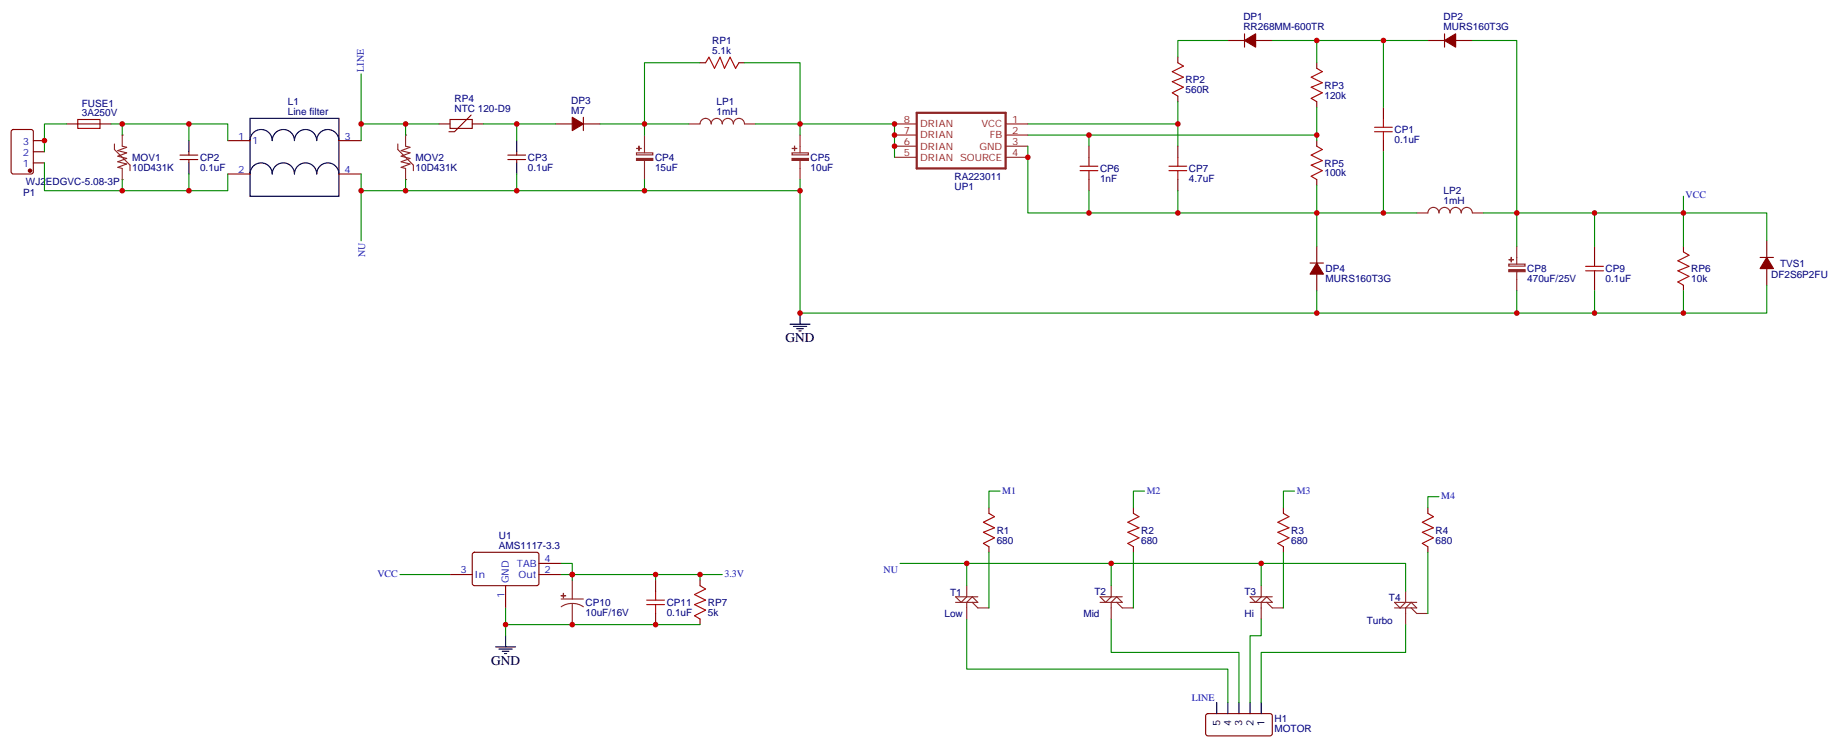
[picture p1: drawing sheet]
<svg xmlns="http://www.w3.org/2000/svg" width="584mm" height="237mm" viewBox="0 0 584 237" stroke-linecap="round" stroke-linejoin="round" font-family="sans-serif">
<g fill="none" stroke="#870000" stroke-width=".35">
<path d="M3.8 41.3l.4-.2h5.7l.6 .4 .1 13-.5 .6-5.9 .1-.6-.5-.1-12.9zM10.6 51.6h3.5M10.6 48.1h3.5M10.6 44.6h3.5M161.2 50.6h5.7M161.2 49.2h5.7M164 48.1v1.1M164 50.6v1M150.2 175.3l.4-.2 20.1 .1 .4 .6-.1 9.5-.6 .4-20-.1-.5-.6v-9.2zM171.1 178.6h7.1M142.9 182.2h7M160.5 185.7v7.1"/>
<path d="M171.1 182.2h7.1M208.1 183.9v3.6M208.1 194.5v3.5M222.2 183.9v1.8M222.2 196.3v1.7"/>
</g>
<path d="M205.3 190.3h5.7M205.3 191.7h5.7M208.1 187.5v2.8M208.1 191.7v2.8M222.2 185.7l1.8 1.1-3.5 1.7 3.5 1.8-3.5 1.4 3.5 1.8-3.5 1.7 1.7 1.1" fill="none" stroke="#a10000" stroke-width=".35"/>
<g fill="#8c2424" stroke="#8c2424" stroke-width=".35">
<path d="M178.2 188.9h1.4z"/>
<path d="M178.9 188.2v1.4z"/>
</g>
<path d="M126.3 45.6v1.8l4.9 5v1.7M128.8 42.8v3.6l1.4 .3-2.8 1.1 2.8 .7-2.8 1 2.8 .7-2.8 1.1 2.8 .7-2.8 1.1 1.4 .3v3.5M178.2 189.9h7M181.7 191.3l1.8 .3 1.7 .8M181.7 191.3l-1.9 .3-1.6 .8M181.7 183.9v6M181.7 191.3v6.7" fill="none" stroke="#8c2424" stroke-width=".35"/>
<circle cx="9.5" cy="54.1" r=".53" fill="#870000" stroke="#870000" stroke-width=".35"/>
<path d="M164 44.6v3.5M164 51.6v3.6" fill="none" stroke="#000" stroke-width=".35"/>
<g fill="#8c2424">
<circle cx="128.8" cy="42.8" r=".18"/>
<circle cx="128.8" cy="56.9" r=".18"/>
</g>
<path d="M24.7 37.9h7v2.8h-7z" fill="none" stroke="#a10000" stroke-width=".35"/>
<path d="M21.2 39.3h14.1M139.3 39.3h3.6M142.9 37.9h7v2.8h-7zM149.6 36.5l-5.3 5.3h-1.8M149.9 39.3h3.6" fill="none" stroke="#870000" stroke-width=".35"/>
<path d="M36.3 45.6v1.8l5 5v1.7M38.8 42.8v3.6l1.4 .3-2.8 1.1 2.8 .7-2.8 1 2.8 .7-2.8 1.1 2.8 .7-2.8 1.1 1.4 .3v3.5" fill="none" stroke="#8c2424" stroke-width=".35"/>
<g fill="#8c2424">
<circle cx="38.8" cy="42.8" r=".18"/>
<circle cx="38.8" cy="56.9" r=".18"/>
</g>
<g fill="none" stroke="#870000" stroke-width=".35">
<path d="M222.2 19.9h1.8M234.6 19.9h1.8M373.9 18.1v1.8M389.8 12.8h5.3M395.1 10.7v4.3M398.6 12.8h5.3M418 19.9v1.8M453.3 12.8h5.3M458.6 10.7v4.3M462.1 12.8h5.3M176.4 39.3h5.3M185.2 37.2v4.2"/>
<path d="M185.2 39.3h5.3M373.9 30.5v1.7M418 32.2v1.8M439.2 34v3.5M57.1 50.6h5.7M57.1 49.2h5.7M60 48.1v1.1M60 50.6v1M72.3 44.6h7.1M72.3 55.2h7.1M107.6 44.6h7.1M107.6 55.2h7.1"/>
<path d="M345.7 46.4v3.5M345.7 56.9v3.6M373.9 46.4v3.5M373.9 56.9v3.6M418 44.6v1.8M418 56.9v1.8M439.2 44.6v3.5M418 78.1v5.3M506.2 78.1v3.5M534.5 78.1v1.8M560.9 76.3v5.3M415.9 83.4h4.3"/>
<path d="M418 86.9v5.3M506.2 88.7v3.5M534.5 90.5v1.7M558.8 81.6h4.2M560.9 85.2v5.3M314 161v1.8M314 173.4v1.7M359.8 161v1.8M359.8 173.4v1.7M407.5 161v1.8M407.5 173.4v1.7M453.3 161v1.8"/>
<path d="M453.3 173.4v1.7M383 226.5l.5-.2h20l.4 .7v5.9l-.7 .4h-20l-.4-.7v-5.6z"/>
</g>
<g fill="none" stroke="#000" stroke-width=".35">
<path d="M79.4 37.5h28.2v24.7h-28.2zM60 44.6v3.5M60 51.6v3.6M79.4 44.6a3.5 3.5 0 0 1 3.5-3.5 3.5 3.5 0 0 1 3.5 3.5 3.5 3.5 0 0 1 3.6-3.5 3.5 3.5 0 0 1 3.5 3.5 3.5 3.5 0 0 1 3.5-3.5 3.5 3.5 0 0 1 3.5 3.5 3.5 3.5 0 0 1 3.6-3.5 3.5 3.5 0 0 1 3.5 3.5M79.4 55.2a3.5 3.5 0 0 1 3.5-3.6 3.5 3.5 0 0 1 3.5 3.6 3.5 3.5 0 0 1 3.6-3.6 3.5 3.5 0 0 1 3.5 3.6 3.5 3.5 0 0 1 3.5-3.6 3.5 3.5 0 0 1 3.5 3.6 3.5 3.5 0 0 1 3.6-3.6 3.5 3.5 0 0 1 3.5 3.6M254 99.3v3.5M250.8 102.8h6.4M251.9 103.5h4.2M252.9 104.2h2.2M253.6 104.9h.8M157.3 205.1h6.4M158.4 205.8h4.2"/>
<path d="M159.5 206.5h2.1M160.2 207.2h.7M160.5 201.6v3.5M386.3 222.7v3.6M389.8 222.7v3.6M393.3 222.7v3.6M396.9 222.7v3.6M400.4 222.7v3.6"/>
</g>
<g fill="none" stroke="#8c2424" stroke-width=".35">
<path d="M218.7 39.3h3.5a1.76 1.76 0 0 1 1.8-1.8 1.76 1.76 0 0 1 1.8 1.8 1.76 1.76 0 0 1 1.7-1.8 1.76 1.76 0 0 1 1.8 1.8 1.76 1.76 0 0 1 1.8-1.8 1.76 1.76 0 0 1 1.7 1.8 1.76 1.76 0 0 1 1.8-1.8 1.76 1.76 0 0 1 1.8 1.8h3.5M284 39.3h7M319.3 39.3h7M202.1 48.5h5.2v.6h-5.2zM204.6 42.8v5.7M204.6 50.9v6M251.5 48.5h5.1v.6h-5.1zM254 42.8v5.7M254 50.9v6M284 42.8h7M284 46.4h7M284 49.9h7"/>
<path d="M319.3 42.8h7M319.3 46.4h7M319.3 49.9h7M449.8 67.5h3.5a1.76 1.76 0 0 1 1.8-1.7 1.76 1.76 0 0 1 1.7 1.7 1.76 1.76 0 0 1 1.8-1.7 1.76 1.76 0 0 1 1.8 1.7 1.76 1.76 0 0 1 1.7-1.7 1.76 1.76 0 0 1 1.8 1.7 1.76 1.76 0 0 1 1.8-1.7 1.76 1.76 0 0 1 1.7 1.7h3.6M481.5 78.1v5.6M479 83.7h5.2v.7h-5.2zM481.5 86.2v6M303.4 191h7l-1.7-1.8-1.8 1.8v5.3M306.9 185.7v3.5l-1.7 1.8-1.8-1.8h7M308.7 191l1.7 1.8h3.6M349.2 191h7.1l-1.8-1.8-1.7 1.8v5.3M352.8 185.7v3.5l-1.8 1.8-1.8-1.8h7.1"/>
<path d="M354.5 191l1.8 1.8h3.5M396.9 191h7l-1.7-1.8-1.8 1.8v5.3M400.4 185.7v3.5l-1.8 1.8-1.7-1.8h7M402.2 191l1.7 1.8h3.6M442.7 192.8h7.1l-1.8-1.8-1.7 1.8v5.2M446.3 187.5v3.5l-1.8 1.8-1.8-1.8h7.1M448 192.8l1.8 1.7h3.5"/>
</g>
<g fill="#870000" stroke="#870000" stroke-width=".35">
<path d="M181.7 37.2l3.5 2.1-3.5 2.1z"/>
<path d="M395.1 12.8l3.5-2.1v4.3z"/>
<path d="M458.6 12.8l3.5-2.1v4.3z"/>
<path d="M418 83.4l2.2 3.5h-4.3z"/>
<path d="M560.9 81.6l2.1 3.6h-4.2z"/>
</g>
<g fill="#8c2424" stroke="#8c2424" stroke-width=".35">
<path d="M202.1 50.2h5.2v.7h-5.2z"/>
<path d="M202.1 47.1h1.5z"/>
<path d="M202.8 46.4l.1 1.4z"/>
<path d="M251.5 50.2h5.1v.7h-5.1z"/>
<path d="M251.5 47.1h1.4z"/>
<path d="M252.2 46.4l.1 1.4z"/>
<path d="M479 85.5h5.2v.6h-5.2z"/>
<path d="M479.1 82.3l1.4 .1z"/>
<path d="M479.8 81.6v1.4z"/>
</g>
<g fill="none" stroke="#a10000" stroke-width=".35">
<path d="M224 19.9l1.1-1.8 1.7 3.6 1.8-3.6 1.4 3.6 1.8-3.6 1.7 3.6 1.1-1.8M373.9 19.9l1.8 1.1-3.5 1.7 3.5 1.8-3.5 1.4 3.5 1.8-3.5 1.7 1.7 1.1M418 21.7l1.8 1-3.5 1.8 3.5 1.7-3.5 1.5 3.5 1.7-3.5 1.8 1.7 1M439.2 37.5v2.9M342.9 54.1h5.6M342.9 52.7h5.6M345.7 49.9v2.8M345.7 54.1v2.8M371.1 54.1h5.7M371.1 52.7h5.7M373.9 49.9v2.8M373.9 54.1v2.8"/>
<path d="M418 46.4l1.8 1-3.5 1.8 3.5 1.7-3.5 1.5 3.5 1.7-3.5 1.8 1.7 1M436.4 41.8h5.6M436.4 40.4h5.6M439.2 41.8v2.8M534.5 79.9l1.7 1-3.5 1.8 3.5 1.8-3.5 1.4 3.5 1.7-3.5 1.8 1.8 1.1M503.4 85.9h5.7M503.4 84.5h5.7M506.2 81.6v2.9M506.2 85.9v2.8M314 162.8l1.7 1-3.5 1.8 3.5 1.8-3.5 1.4 3.5 1.7-3.5 1.8 1.8 1.1M359.8 162.8l1.8 1-3.5 1.8 3.5 1.8-3.5 1.4 3.5 1.7-3.5 1.8 1.7 1.1M407.5 162.8l1.7 1-3.5 1.8 3.5 1.8-3.5 1.4 3.5 1.7-3.5 1.8 1.8 1.1"/>
<path d="M453.3 162.8l1.8 1-3.5 1.8 3.5 1.8-3.5 1.4 3.5 1.7-3.5 1.8 1.7 1.1"/>
</g>
<path d="M291 35.8h28.3v17.6h-28.3z" fill="none" stroke="#8c2424" stroke-width=".71"/>
<g fill="none" stroke="#008700" stroke-width=".35">
<path d="M222.2 19.9h-17.6v19.4h14.1M236.4 19.9h17.6v19.4h30v10.6M389.8 12.8h-15.9v5.3M403.9 12.8h49.4M418 12.8v7.1M439.2 12.8v21.2M467.4 12.8h14.1v54.7h-10.5M21.2 39.3h-7.1v8.8M35.3 39.3h37v5.3M38.8 39.3v3.5M60 39.3v5.3M114.7 23.4v15.9"/>
<path d="M128.8 39.3v3.5M139.3 39.3h-24.6v5.3M153.5 39.3h22.9M164 39.3v5.3M190.5 39.3h14.1v3.5M239.9 39.3h14.1v3.5M326.3 39.3h47.6M373.9 32.2v14.2M418 34v10.6M14.1 51.6v8.9h58.2v-5.3M38.8 56.9v3.6M60 55.2v5.3"/>
<path d="M114.7 55.2v5.3h14.1v-3.6M164 55.2v5.3h-35.2M204.6 56.9v3.6h-40.6M254 56.9v3.6h-49.4M326.3 46.4v21.1h91.7v-8.8M326.3 42.8h19.4v3.6M345.7 42.8h72.3M439.2 48.1v19.4h-21.2v10.6M114.7 60.5v15.8M254 60.5v38.8h280.5v-7.1M345.7 60.5v7M373.9 60.5v7"/>
<path d="M439.2 67.5h10.6M481.5 78.1v-10.6h53v10.6M506.2 67.5v10.6M534.5 62.2v5.3h26.4v8.8M418 92.2v7.1M481.5 92.2v7.1M506.2 92.2v7.1M560.9 90.5v8.8h-26.4M317.5 155.7h-3.5v5.3M363.4 155.7h-3.6v5.3M411 155.7h-3.5v5.3M456.8 157.5h-3.5v3.5"/>
<path d="M178.2 178.6h3.5v3.6h-3.5M285.8 178.6h21.1M314 175.1v17.7M352.8 178.6v7.1M359.8 175.1v17.7M400.4 178.6v7.1M407.5 175.1v17.7M453.3 175.1v19.4M127 182.2h15.9M160.5 198h61.7M160.5 192.8v8.8M208.1 182.2v1.7"/>
<path d="M222.2 182.2v1.7M229.3 182.2h-47.6v1.7M306.9 185.7v-7.1h139.4v8.9M306.9 196.3v15.9h82.9v10.5M352.8 196.3v10.6h40.5v15.8M400.4 196.3v5.3h-3.5v21.1M446.3 198v8.9h-45.9v15.8"/>
</g>
<g fill="#c00">
<circle cx="14.1" cy="44.6" r=".88"/>
<circle cx="254" cy="99.3" r=".88"/>
<circle cx="534.5" cy="67.5" r=".88"/>
<circle cx="506.2" cy="67.5" r=".88"/>
<circle cx="481.5" cy="99.3" r=".88"/>
<circle cx="481.5" cy="67.5" r=".88"/>
<circle cx="418" cy="99.3" r=".88"/>
<circle cx="439.2" cy="67.5" r=".88"/>
<circle cx="439.2" cy="12.8" r=".88"/>
<circle cx="373.9" cy="67.5" r=".88"/>
<circle cx="345.7" cy="67.5" r=".88"/>
<circle cx="373.9" cy="39.3" r=".88"/>
<circle cx="284" cy="46.4" r=".88"/>
<circle cx="284" cy="42.8" r=".88"/>
<circle cx="284" cy="39.3" r=".88"/>
<circle cx="326.3" cy="49.9" r=".88"/>
<circle cx="254" cy="39.3" r=".88"/>
<circle cx="204.6" cy="60.5" r=".88"/>
<circle cx="164" cy="39.3" r=".88"/>
<circle cx="222.3" cy="182.2" r=".88"/>
<circle cx="208.1" cy="198" r=".88"/>
<circle cx="208.1" cy="182.2" r=".88"/>
<circle cx="160.5" cy="198" r=".88"/>
<circle cx="181.7" cy="182.2" r=".88"/>
<circle cx="181.7" cy="198" r=".88"/>
<circle cx="306.9" cy="178.6" r=".88"/>
<circle cx="400.4" cy="178.6" r=".88"/>
<circle cx="352.8" cy="178.6" r=".88"/>
<circle cx="114.7" cy="39.3" r=".88"/>
<circle cx="114.7" cy="60.5" r=".88"/>
<circle cx="60" cy="39.3" r=".88"/>
<circle cx="60" cy="60.5" r=".88"/>
<circle cx="38.8" cy="60.5" r=".88"/>
<circle cx="128.8" cy="39.3" r=".88"/>
<circle cx="38.8" cy="39.3" r=".88"/>
<circle cx="128.8" cy="60.5" r=".88"/>
<circle cx="164" cy="60.5" r=".88"/>
<circle cx="204.6" cy="39.3" r=".88"/>
<circle cx="418" cy="12.8" r=".88"/>
<circle cx="345.7" cy="42.8" r=".88"/>
<circle cx="418" cy="42.8" r=".88"/>
<circle cx="418" cy="67.5" r=".88"/>
<circle cx="254" cy="60.5" r=".88"/>
<circle cx="506.2" cy="99.3" r=".88"/>
<circle cx="534.5" cy="99.3" r=".88"/>
</g>
<g font-size="4.2">
<text x="249.4" y="108.4">GND</text>
<text x="155.9" y="210.7">GND</text>
</g>
<g font-size="3.2" fill="#000080">
<text x="394.8" y="9.7">RR268MM-600TR</text>
<text x="394.8" y="6.5">DP1</text>
<text x="458.3" y="9.7">MURS160T3G</text>
<text x="458.3" y="6.5">DP2</text>
<text x="226.1" y="17.1">5.1k</text>
<text x="226.1" y="13.9">RP1</text>
<text x="376.4" y="29.5">560R</text>
<text x="376.4" y="26.4">RP2</text>
<text x="420.5" y="28.1">RP3</text>
<text x="26" y="33.8">FUSE1</text>
<text x="91.4" y="33.4">L1</text>
<text x="144.3" y="35.4">NTC 120-D9</text>
<text x="144.3" y="32.3">RP4</text>
<text x="181.3" y="32.9">DP3</text>
<text x="227.5" y="33.3">LP1</text>
<text x="420.5" y="31.2">120k</text>
<text x="26" y="36.8">3A250V</text>
<text x="91.4" y="36.5">Line filter</text>
<text x="181.3" y="36.1">M7</text>
<text x="227.5" y="36.5">1mH</text>
<text x="442.7" y="45.4">0.1uF</text>
<text x="442.7" y="42.2">CP1</text>
<text x="42" y="51.1">MOV1</text>
<text x="63.5" y="51">CP2</text>
<text x="131.9" y="51.1">MOV2</text>
<text x="167.6" y="51">CP3</text>
<text x="208" y="51">CP4</text>
<text x="257.4" y="51">CP5</text>
<text x="420.5" y="52.8">RP5</text>
<text x="8.2" y="58.7">WJ2EDGVC-5.08-3P</text>
<text x="42" y="54.2">10D431K</text>
<text x="63.5" y="54.2">0.1uF</text>
<text x="131.9" y="54.2">10D431K</text>
<text x="167.6" y="54.2">0.1uF</text>
<text x="208" y="54.2">15uF</text>
<text x="257.4" y="54.2">10uF</text>
<text x="303" y="56.9">RA223011</text>
<text x="349.2" y="57.7">1nF</text>
<text x="349.2" y="54.5">CP6</text>
<text x="377.5" y="57.7">4.7uF</text>
<text x="377.5" y="54.5">CP7</text>
<text x="420.5" y="55.9">100k</text>
<text x="7.3" y="62.1">P1</text>
<text x="303" y="60.1">UP1</text>
<text x="458.3" y="64.7">1mH</text>
<text x="458.3" y="61.6">LP2</text>
<text x="420.9" y="89.5">MURS160T3G</text>
<text x="420.9" y="86.3">DP4</text>
<text x="484.9" y="89.5">470uF/25V</text>
<text x="484.9" y="86.3">CP8</text>
<text x="509.8" y="89.5">0.1uF</text>
<text x="509.8" y="86.3">CP9</text>
<text x="536.9" y="89.5">10k</text>
<text x="536.9" y="86.3">RP6</text>
<text x="562.3" y="88.2">DF2S6P2FU</text>
<text x="565.1" y="84.6">TVS1</text>
<text x="158.4" y="170.9">U1</text>
<text x="316.4" y="172.4">680</text>
<text x="316.4" y="169.2">R1</text>
<text x="362.3" y="172.4">680</text>
<text x="362.3" y="169.2">R2</text>
<text x="409.9" y="172.4">680</text>
<text x="409.9" y="169.2">R3</text>
<text x="455.8" y="172.4">680</text>
<text x="455.8" y="169.2">R4</text>
<text x="158.4" y="174.1">AMS1117-3.3</text>
<text x="301.6" y="189.1">T1</text>
<text x="347.5" y="188.7">T2</text>
<text x="395.1" y="188.7">T3</text>
<text x="441" y="190.5">T4</text>
<text x="185.9" y="195.3">10uF/16V</text>
<text x="185.9" y="192.1">CP10</text>
<text x="211.7" y="195.4">0.1uF</text>
<text x="211.7" y="192.2">CP11</text>
<text x="224.7" y="195.3">5k</text>
<text x="224.7" y="192.2">RP7</text>
<text x="299.9" y="195.8">Low</text>
<text x="344" y="195.8">Mid</text>
<text x="395.1" y="195.8">Hi</text>
<text x="433.9" y="197.8">Turbo</text>
<text x="404.6" y="232">MOTOR</text>
<text x="404.6" y="228.8">H1</text>
</g>
<g font-size="3.2" fill="#00f">
<text x="115.5" y="22.7" transform="rotate(-90 115.5 22.7)">LINE</text>
<text x="7.3" y="46">3</text>
<text x="75.6" y="44.2">1</text>
<text x="80.1" y="45.6">1</text>
<text x="109.4" y="44.2">3</text>
<text x="7.3" y="53.1">1</text>
<text x="7.3" y="49.5">2</text>
<text x="75.6" y="54.8">2</text>
<text x="109.4" y="54.8">4</text>
<text x="535.2" y="62.8">VCC</text>
<text x="116" y="81.6" transform="rotate(-90 116 81.6)">NU</text>
<text x="318.2" y="156.6">M1</text>
<text x="364.1" y="156.6">M2</text>
<text x="411.7" y="156.6">M3</text>
<text x="457.6" y="158.4">M4</text>
<text x="164.1" y="179.7">TAB</text>
<text x="172.9" y="178.3">4</text>
<text x="119.8" y="183.1">VCC</text>
<text x="146.2" y="181.8">3</text>
<text x="150.6" y="183.2">In</text>
<text x="161.6" y="185" transform="rotate(-90 161.6 185)">GND</text>
<text x="164.6" y="183.2">Out</text>
<text x="172.9" y="181.8">2</text>
<text x="230" y="183.1">3.3V</text>
<text x="280.5" y="181.7">NU</text>
<text x="160.2" y="189.5" transform="rotate(-90 160.2 189.5)">1</text>
<text x="378.4" y="222.1">LINE</text>
</g>
<g font-size="3.2" fill="#8d2323">
<text x="286.9" y="38.9">8</text>
<text x="292.1" y="40.4">DRIAN</text>
<text x="311.6" y="40.4">VCC</text>
<text x="321.4" y="38.9">1</text>
<text x="286.9" y="42.5">7</text>
<text x="286.9" y="46">6</text>
<text x="292.1" y="43.9">DRIAN</text>
<text x="292.1" y="47.4">DRIAN</text>
<text x="310.9" y="47.4">GND</text>
<text x="314.2" y="43.9">FB</text>
<text x="321.4" y="42.5">2</text>
<text x="321.4" y="46">3</text>
<text x="286.9" y="49.5">5</text>
<text x="292.1" y="50.9">DRIAN SOURCE</text>
<text x="321.4" y="49.5">4</text>
</g>
<g font-size="3.2">
<text x="387.3" y="230.1" transform="rotate(-90 387.3 230.1)">5</text>
<text x="390.9" y="230.1" transform="rotate(-90 390.9 230.1)">4</text>
<text x="394.4" y="230.1" transform="rotate(-90 394.4 230.1)">3</text>
<text x="397.9" y="230.1" transform="rotate(-90 397.9 230.1)">2</text>
<text x="401.5" y="230.1" transform="rotate(-90 401.5 230.1)">1</text>
</g>
</svg>
